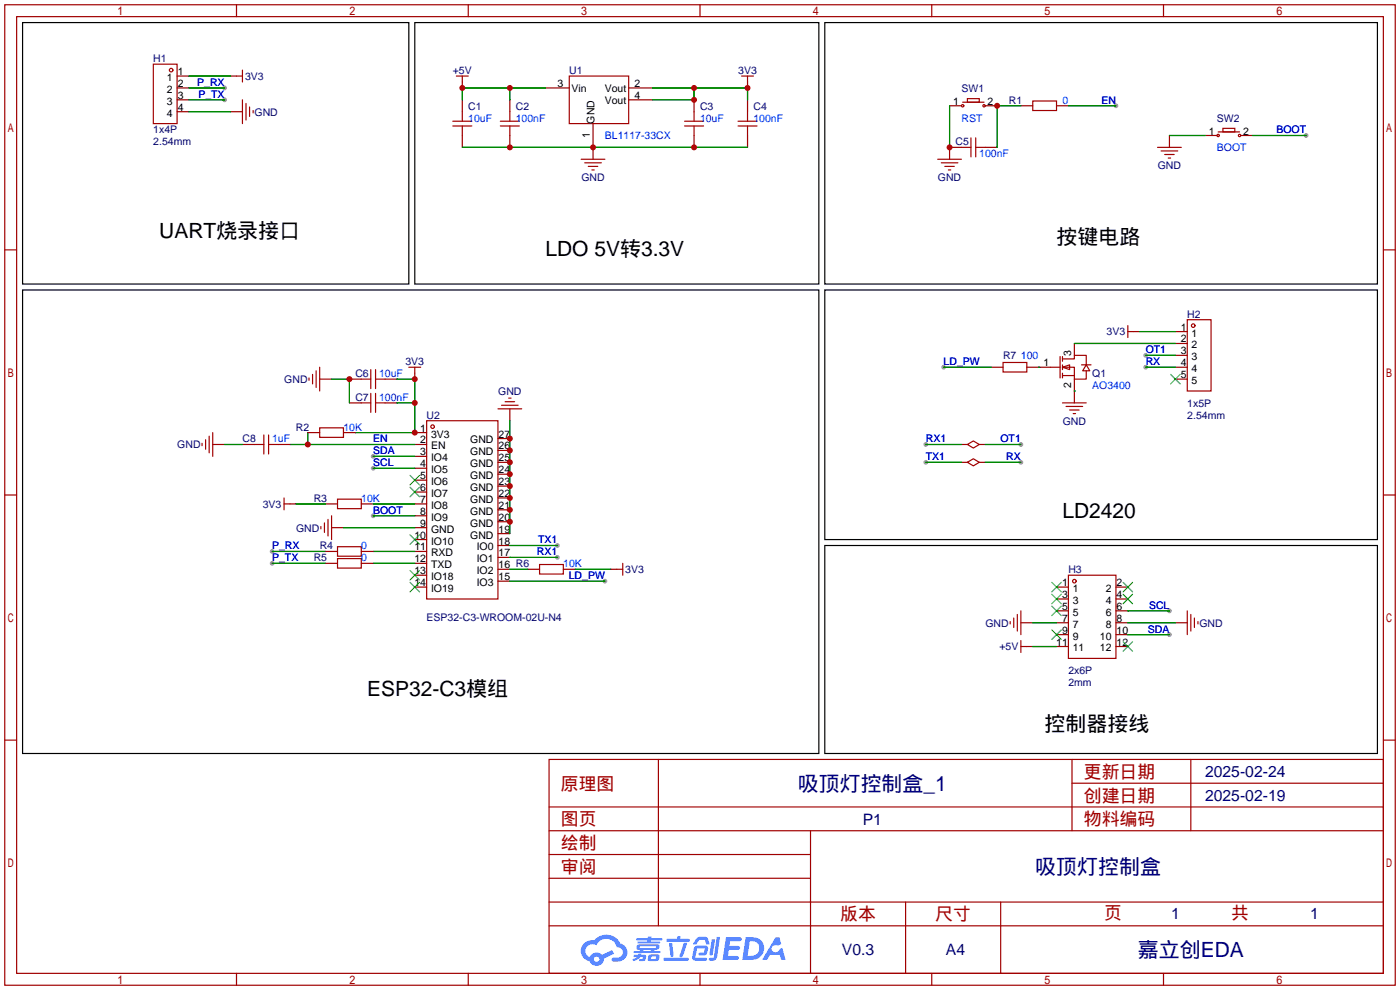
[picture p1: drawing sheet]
<svg xmlns="http://www.w3.org/2000/svg" width="299mm" height="212mm" viewBox="0 0 299 212" stroke-linecap="round" stroke-linejoin="round" font-family="sans-serif">
<g fill="#999">
<circle cx="279.1" cy="29" r=".51"/>
<circle cx="58.2" cy="117.9" r=".51"/>
<circle cx="58.2" cy="120.4" r=".51"/>
<circle cx="79.8" cy="97.5" r=".51"/>
<circle cx="79.8" cy="100.1" r=".51"/>
<circle cx="79.8" cy="110.2" r=".51"/>
<circle cx="119.1" cy="119.1" r=".51"/>
<circle cx="119.1" cy="116.6" r=".51"/>
<circle cx="249.9" cy="130.6" r=".51"/>
<circle cx="249.9" cy="135.6" r=".51"/>
<circle cx="244.9" cy="75.9" r=".51"/>
<circle cx="244.9" cy="78.5" r=".51"/>
<circle cx="197.9" cy="95" r=".51"/>
<circle cx="218.2" cy="95" r=".51"/>
<circle cx="197.9" cy="98.8" r=".51"/>
<circle cx="218.2" cy="98.8" r=".51"/>
<circle cx="48" cy="18.8" r=".51"/>
<circle cx="48" cy="21.3" r=".51"/>
<circle cx="238.5" cy="22.6" r=".51"/>
<circle cx="129.3" cy="124.2" r=".51"/>
<circle cx="201.7" cy="78.5" r=".51"/>
</g>
<g fill="none" stroke="#a10000" stroke-width=".25">
<path d="M1 1h297.2v209.6h-297.2zM3.6 3.6h292.1v204.4h-292.1zM50.5 1v2.6M100.1 1v2.6M149.6 1v2.6M199.1 1v2.6M248.7 1v2.6M1 53.4h2.6M295.7 53.4h2.5M1 105.8h2.6M295.7 105.8h2.5M1 158.2h2.6"/>
<path d="M295.7 158.2h2.5M117.3 162.3h178.4v45.7h-178.4zM117.3 177.5h178.4M117.3 172.5h178.4M140.7 162.3v35.6M173.2 177.5v30.5M229.1 162.3v15.2M229.1 167.4h66.6M254.5 162.3v15.2M117.3 182.6h55.9M117.3 197.9h178.4M117.3 192.8h178.4"/>
<path d="M117.3 187.7h55.9M193.5 192.8v15.2M213.9 192.8v15.2M50.5 208v2.6M100.1 208v2.6M149.6 208v2.6M199.1 208v2.6M248.7 208v2.6"/>
</g>
<g fill="#5487ff">
<path d="M155.2 200.3h2.6a.48 .48 0 0 1 .7 .4 .48 .48 0 0 1-.6 .4h-1.8l-.2 1.1h1.9a.43 .43 0 0 1 .4 .4 .43 .43 0 0 1-.5 .4h-1.9l-.2 1.3h1.7a.45 .45 0 0 1 .5 .2 .45 .45 0 0 1-.1 .6h-3.3z"/>
<path d="M165.7 200.3h.9l.4 1.5-.8 .3a.84 .84 0 0 0-1.2 .3 .84 .84 0 0 0 .4 1.1 .84 .84 0 0 0 1.1-.4l.1-.2 .6-.3 .7 2.5h-1l-.2-1h-2.1l-.6 1h-1.1z"/>
<path d="M152.1 200.8h.7l-.5 3.1a.36 .36 0 0 1-.3 .3 .36 .36 0 0 1-.4-.3z"/>
<path d="M153.2 200.2h.7l-.6 4.3a1.13 1.13 0 0 1-1.8 .6l.2-.4h.7l.2-.2z"/>
<path d="M148.9 200.6l.6-.4h1a.77 .77 0 0 1 .9 .5l.3 1-.2 .2h-.5l-.3-.9-.2-.2-1 .1-.7 1-.6-.1-.1-.2z"/>
<path d="M148.4 202.4l.6-.3h1.7a.81 .81 0 0 1 .7 .5 .81 .81 0 0 1-.2 .8 .81 .81 0 0 1-.9 .8h-.7a.32 .32 0 0 1-.3-.3 .32 .32 0 0 1 .4-.3h.7l.2-.9-1.6 .1-.4 1.8 2.2 .1a.32 .32 0 0 1 .3 .4 .32 .32 0 0 1-.4 .2h-2.2l-.5-.3-.1-.5z"/>
<path d="M141.9 204.7h5a.33 .33 0 0 1 .3 .3 .33 .33 0 0 1-.3 .3h-4.9l-.2-.1z"/>
<path d="M146.1 201.5h.8l-.7 2a.98 .98 0 0 1-.7 1.1l-.3-.3z"/>
<path d="M143 201.6h.7l.3 2.5a.34 .34 0 0 1-.3 .4 .34 .34 0 0 1-.4-.3z"/>
<path d="M142.5 200.7h2.1l.3-.6h.6l-.1 .6h1.7a.32 .32 0 0 1 .4 .3 .32 .32 0 0 1-.4 .3h-4.5l-.2-.2z"/>
<path d="M135.5 204.1h.9l.1-.3h.6v.3h.8a.82 .82 0 0 1-.5 1.3h-.8v-.4l.7-.1 .1-.3a.68 .68 0 0 0-1 .4l-1.1 .4-.1-.4 .9-.5h-.7z"/>
<path d="M136 200.5h2.4l.1-.3h.7v.3h2.2l.2 .3-.2 .2h-2.3v.2h1.8l.2 .3-.2 .1h-4.5l-.1-.4h2l.1-.2h-2.3l-.1-.2z"/>
<path d="M159.4 200.3l-.8 4.9h1.7a2.5 2.5 0 0 0 3-2.5 2.5 2.5 0 0 0-3.1-2.4zM160.3 201.1a1.61 1.61 0 0 1 2 1.5 1.61 1.61 0 0 1-1.8 1.7h-.7z"/>
<path d="M136.2 202a.55 .55 0 0 0-.2 .8 .55 .55 0 0 0 .7 .2l.1 .3h-1.3v.3l5.4 .1 .3-.2-.2-.2h-1.2l.2-.3a.7 .7 0 0 0 .8-.3 .7 .7 0 0 0 0-.8l-4.2-.1zM136.8 202.3l3.3-.1 .1 .1-.2 .3h-3.2zM137.5 203h1.7l-.2 .3h-1.4z"/>
<path d="M138.6 204.2a1.05 1.05 0 0 0 0 1.2 2.91 2.91 0 0 0 2.2-.2 .98 .98 0 0 0 0-1.2h-1.6zM139.2 204.5l.9-.1 .1 .4-.2 .2-.8-.1z"/>
<path d="M124.9 201.6a2.23 2.23 0 0 0-.7 2.3 2.23 2.23 0 0 0 1.8 1.6 1.58 1.58 0 0 0 1.8 .9 1.58 1.58 0 0 0 1.3-1.5l2.2-1.1-.5-.7-2.1 1a1.65 1.65 0 0 0-2.7 .4 1.45 1.45 0 0 1-.8-1.9 1.45 1.45 0 0 1 2-.7l.3 .1a2.3 2.3 0 0 1 2.3-1.3 2.3 2.3 0 0 1 2 1.7 1.12 1.12 0 0 1 1.3 1 1.12 1.12 0 0 1-1.1 1.2h-.7a.45 .45 0 0 0-.6 .4 .45 .45 0 0 0 .5 .5 2.21 2.21 0 0 0 2.2-.5 2.21 2.21 0 0 0 .5-2.3 2.13 2.13 0 0 0-1.3-1.1 3.3 3.3 0 0 0-5.6-.7l-1.1 .1zM127 205a.57 .57 0 0 1 1.1 0 .57 .57 0 0 1-1.1 0z"/>
</g>
<g fill="none" stroke="#a10000" stroke-width=".25">
<path d="M32.8 13.7h5v12.7h-5zM50.5 16.3h1.3M51.8 15v2.5M97.5 16.3h2.6M98.8 16.3v1.2M121.7 16.3h12.7v10.1h-12.7zM158.5 16.3h2.5M159.8 16.3v1.2M51.8 21.3v5.1M52.6 22.1v3.6M53.3 22.9v2M54.1 23.6v.5"/>
<path d="M96.8 26.9h4M96.8 25.9h4M98.8 23.9v2M98.8 26.9v2.1M106.9 26.9h4.1M106.9 25.9h4.1M109 23.9v2M109 26.9v2.1M124.2 34h5.1M125 34.8h3.5M125.7 35.6h2.1M126.5 36.3h.5"/>
<path d="M146.3 26.9h4.1M146.3 25.9h4.1M148.3 23.9v2M148.3 26.9v2.1M157.7 26.9h4.1M157.7 25.9h4.1M159.8 23.9v2M159.8 26.9v2.1M200.4 34h5.1M201.2 34.8h3.5M201.9 35.6h2.1M202.7 36.3h.5"/>
<path d="M205.5 31.5h2M205.7 21.8h4.6M206.8 21.1h2.5v.7h-2.5zM207.5 29.5v4M208.5 31.5h2.1M208.5 29.5v4M220.7 21.6h5.1v2h-5.1zM247.4 31.5h5.1M248.2 32.3h3.5M248.9 33h2.1M249.7 33.8h.5M260.3 28.2h4.6"/>
<path d="M261.4 27.4h2.5v.8h-2.5zM67.6 79.2v3.6M68.3 78.5v5.1M79.2 79v4.1M80.3 79v4.1M87.4 78.5h2.5M88.6 78.5v1.3M214.4 77.5h5.1v2h-5.1zM224.5 78.5h2.1M226.6 76.2v4.6M227.1 78.5h2.5v2.5h2.6v-1.8M227.1 76.7h2.5v-.8h2.6v2.1"/>
<path d="M227.1 78.5l1.5-.5v1zM227.1 76.2v1M227.1 78v1M227.1 79.8v1M231.1 78h2.1M232.2 78l.7 1.2h-1.5zM241 69.6v2.5M241 70.9h1.3M253.7 68.3h5.1v15.3h-5.1zM43.2 94.7v.5M43.9 94v2M44.7 93.2v3.6"/>
<path d="M45.5 92.5v5M54.4 95h2M56.4 93v4M57.4 93v4M57.4 95h2M66 80.8v.5M66.8 80v2M68.3 91.4h5.1v2.1h-5.1zM77.2 86.1h2M77.2 81h2M79.2 84.1v4M80.3 86.1h2"/>
<path d="M80.3 84.1v4M80.3 81h2M91.2 89.9h15.2v38.1h-15.2zM106.4 87.4h5.1M107.2 86.6h3.5M107.9 85.9h2.1M108.7 85.1h.5M206.8 95l1.2-.8 1.3 .8-1.3 .8zM206.8 98.8l1.2-.8 1.3 .8-1.3 .8zM227.1 86.1h5.1M227.1 80.3h2.5M227.8 86.9h3.6"/>
<path d="M228.6 87.6h2M229.4 88.4h.5M60.7 106.4v2.6M60.7 107.7h1.3M68.6 112.5v.5M69.3 111.8v2M70.1 111v3.6M70.9 110.2v5.1M72.1 116.8h5.1v2.1h-5.1zM72.1 119.4h5.1v2h-5.1zM72.1 106.7h5.1v2h-5.1zM115.3 120.6h5.1v2.1h-5.1z"/>
<path d="M131.8 121.7h1.3M133.1 120.4v2.5M215.9 132.8v.6M216.7 132.1v2M217.4 131.3v3.6M218.2 130.6v5M218.2 136.9v2.5M218.2 138.2h1.3M228.3 122.9h10.2v17.8h-10.2zM253.7 130.6v5M254.5 131.3v3.6M255.3 132.1v2"/>
<path d="M256 132.8v.6"/>
<circle cx="36.6" cy="15" r=".38"/>
<circle cx="205.7" cy="22.6" r=".25"/>
<circle cx="210.3" cy="22.6" r=".25"/>
<circle cx="260.3" cy="29" r=".25"/>
<circle cx="264.9" cy="29" r=".25"/>
<circle cx="255" cy="69.6" r=".38"/>
<circle cx="92.5" cy="91.2" r=".38"/>
<circle cx="229.6" cy="124.2" r=".38"/>
</g>
<g fill="none" stroke="#870000" stroke-width=".25">
<path d="M37.8 18.8h2.6M37.8 16.3h2.6M49.3 16.3h1.2M98.8 17.5v1.3M116.6 18.8h5.1M134.4 18.8h5M159.8 17.5v1.3M37.8 21.3h2.6M37.8 23.9h2.6M49.3 23.9h2.5M98.8 21.3v2.6M98.8 29v2.5"/>
<path d="M109 21.3v2.6M109 29v2.5M126.7 26.4v7.6M134.4 21.3h5M148.3 21.3v2.6M148.3 29v2.5M159.8 21.3v2.6M159.8 29v2.5M202.9 22.6h2.6M205.5 31.5h-2.6v2.5M210.6 22.6h2.5M210.6 31.5h2.5"/>
<path d="M218.2 22.6h2.5M225.8 22.6h2.5M249.9 29v2.5M257.6 29h2.5M265.2 29h2.5M88.6 79.8v1.2M211.8 78.5h2.6M219.5 78.5h5M229.6 73.4v2.5M242.3 70.9h1.3M251.2 70.9h2.5M251.2 73.4h2.5"/>
<path d="M251.2 75.9h2.5M251.2 78.5h2.5M45.5 95h2.5M51.8 95h2.6M59.4 95h2.6M65.8 92.5h2.5M68.3 81h2.6M73.4 92.5h2.5M74.7 86.1h2.5M74.7 81h2.5M82.3 86.1h2.5M82.3 81h2.5"/>
<path d="M88.6 92.5h2.6M88.6 95h2.6M88.6 97.5h2.6M106.4 98.8h2.6M106.4 96.3h2.6M106.4 93.7h2.6M109 87.4v2.5M205.5 95h1.3M205.5 98.8h1.3M209.3 95h1.3M209.3 98.8h1.3M229.6 81v5.1"/>
<path d="M251.2 81h2.5M62 107.7h1.2M69.6 107.7h2.5M69.6 117.9h2.5M70.9 112.8h2.5M77.2 107.7h2.6M77.2 117.9h2.6M88.6 100.1h2.6M88.6 102.6h2.6M88.6 105.2h2.6M88.6 107.7h2.6M88.6 110.2h2.6"/>
<path d="M88.6 112.8h2.6M88.6 115.3h2.6M88.6 117.9h2.6M106.4 119.1h2.6M106.4 116.6h2.6M106.4 114h2.6M106.4 111.5h2.6M106.4 109h2.6M106.4 106.4h2.6M106.4 103.9h2.6M106.4 101.3h2.6M69.6 120.4h2.5"/>
<path d="M77.2 120.4h2.6M88.6 125.5h2.6M88.6 120.4h2.6M88.6 122.9h2.6M106.4 124.2h2.6M106.4 121.7h2.6M112.8 121.7h2.5M120.4 121.7h2.5M130.6 121.7h1.2M218.2 133.1h2.5M219.5 138.2h1.2M225.8 125.5h2.5"/>
<path d="M225.8 138.2h2.5M225.8 128h2.5M225.8 135.6h2.5M225.8 130.6h2.5M225.8 133.1h2.5M238.5 125.5h2.5M238.5 138.2h2.5M238.5 128h2.5M238.5 135.6h2.5M238.5 130.6h2.5M238.5 133.1h2.5M251.2 133.1h2.5"/>
</g>
<g fill="none" stroke="#3c3" stroke-width=".25">
<path d="M250.2 80l2 2M252.2 80l-2 2M87.6 101.6l2.1 2M87.6 104.1l2.1 2.1M87.6 114.3l2.1 2M89.7 101.6l-2.1 2M89.7 104.1l-2.1 2.1M89.7 114.3l-2.1 2M87.6 121.9l2.1 2.1M87.6 124.5l2.1 2M89.7 121.9l-2.1 2.1M89.7 124.5l-2.1 2"/>
<path d="M224.8 124.5l2 2M224.8 127l2 2M224.8 129.5l2 2.1M224.8 134.6l2 2.1M226.8 124.5l-2 2M226.8 127l-2 2M226.8 129.5l-2 2.1M226.8 134.6l-2 2.1M240 137.2l2.1 2M240 127l2.1 2M240 124.5l2.1 2M242.1 137.2l-2.1 2"/>
<path d="M242.1 127l-2.1 2M242.1 124.5l-2.1 2"/>
</g>
<path d="M4.8 4.8h82.6v55.9h-82.6zM88.6 4.8h86.4v55.9h-86.4zM176.3 4.8h118.1v55.9h-118.1zM4.8 62h170.2v99h-170.2zM176.3 62h118.1v53.3h-118.1zM176.3 116.6h118.1v44.4h-118.1z" fill="none" stroke="#000" stroke-width=".25"/>
<g fill="none" stroke="#008700" stroke-width=".25">
<path d="M40.4 18.8h7.6M40.4 16.3h8.9M109 18.8v2.5M116.6 18.8h-17.8v2.5M139.4 18.8h20.4v2.5M148.3 18.8v2.5h-8.9M40.4 21.3h7.6M40.4 23.9h8.9M98.8 31.5h61M202.9 22.6v8.9M218.2 22.6h-5.1v8.9M228.3 22.6h10.2"/>
<path d="M249.9 29h7.7M267.7 29h11.4M201.7 78.5h10.1M222 78.5h.1M229.6 73.4h21.6M243.6 70.9h7.6M244.9 75.9h6.3M244.9 78.5h6.3M48 95h3.8M62 95h26.6M65.8 92.5v2.5M70.9 81h3.8v5.1"/>
<path d="M79.8 97.5h8.8M84.8 81h3.8v11.5h-12.7M84.8 86.1h3.8M109 89.9v24.1M197.9 95h7.6M197.9 98.8h7.6M210.6 95h7.6M210.6 98.8h7.6M229.6 83.6h.1M58.2 117.9h11.4M63.2 107.7h6.4M73.4 112.8h15.2"/>
<path d="M79.8 117.9h8.8M79.8 100.1h8.8M79.8 110.2h8.8M79.8 107.7h8.8M109 119.1h10.1M109 116.6h10.1M58.2 120.4h11.4M79.8 120.4h8.8M109 121.7h3.8M109 124.2h20.3M122.9 121.7h7.7M220.7 133.1h5.1"/>
<path d="M220.7 138.2h5.1M241 133.1h10.2M241 130.6h8.9M241 135.6h8.9"/>
</g>
<g fill="#c00">
<circle cx="98.8" cy="18.8" r=".63"/>
<circle cx="109" cy="18.8" r=".63"/>
<circle cx="109" cy="31.5" r=".63"/>
<circle cx="126.7" cy="31.5" r=".63"/>
<circle cx="148.3" cy="31.5" r=".63"/>
<circle cx="148.3" cy="21.3" r=".63"/>
<circle cx="148.3" cy="18.8" r=".63"/>
<circle cx="159.8" cy="18.8" r=".63"/>
<circle cx="74.7" cy="81" r=".63"/>
<circle cx="88.6" cy="92.5" r=".63"/>
<circle cx="88.6" cy="86.1" r=".63"/>
<circle cx="88.6" cy="81" r=".63"/>
<circle cx="109" cy="93.7" r=".63"/>
<circle cx="109" cy="96.3" r=".63"/>
<circle cx="109" cy="98.8" r=".63"/>
<circle cx="109" cy="101.3" r=".63"/>
<circle cx="109" cy="103.9" r=".63"/>
<circle cx="109" cy="106.4" r=".63"/>
<circle cx="109" cy="109" r=".63"/>
<circle cx="109" cy="111.5" r=".63"/>
<circle cx="65.8" cy="95" r=".63"/>
<circle cx="202.9" cy="31.5" r=".63"/>
<circle cx="213.1" cy="22.6" r=".63"/>
</g>
<g font-size="4.5">
<text x="34" y="50.9">UART烧录接口</text>
<text x="225.8" y="52.2">按键电路</text>
<text x="116.6" y="54.7">LDO 5V转3.3V</text>
<text x="227.1" y="110.6">LD2420</text>
<text x="78.5" y="148.7">ESP32-C3模组</text>
<text x="223.3" y="156.3">控制器接线</text>
</g>
<g font-size="4.5" fill="#000080">
<text x="170.5" y="169">吸顶灯控制盒_1</text>
<text x="221.2" y="186.8">吸顶灯控制盒</text>
<text x="243.2" y="204.6">嘉立创EDA</text>
</g>
<g font-size="3.8" fill="#a00000">
<text x="231.6" y="166.2">更新日期</text>
<text x="119.9" y="168.8">原理图</text>
<text x="231.6" y="171.3">创建日期</text>
<text x="119.9" y="176.4">图页</text>
<text x="231.6" y="176.4">物料编码</text>
<text x="119.9" y="181.5">绘制</text>
<text x="119.9" y="186.6">审阅</text>
<text x="179.6" y="196.7">版本</text>
<text x="199.9" y="196.7">尺寸</text>
<text x="236" y="196.5">页</text>
<text x="263.1" y="196.5">共</text>
</g>
<g font-size="3.4" fill="#000080">
<text x="257.6" y="166.1">2025-02-24</text>
<text x="257.6" y="171.2">2025-02-19</text>
<text x="184.4" y="176.2">P1</text>
<text x="250.3" y="196.3">1</text>
<text x="280" y="196.3">1</text>
<text x="179.9" y="204.2">V0.3</text>
<text x="202.2" y="204.2">A4</text>
</g>
<g font-size="2.2" fill="#000080">
<text x="32.8" y="13.3">H1</text>
<text x="52.4" y="17.1">3V3</text>
<text x="96.8" y="15.8">+5V</text>
<text x="121.7" y="15.8">U1</text>
<text x="157.8" y="15.8">3V3</text>
<text x="100.1" y="23.4">C1</text>
<text x="110.2" y="23.4">C2</text>
<text x="149.6" y="23.4">C3</text>
<text x="161" y="23.4">C4</text>
<text x="205.5" y="19.6">SW1</text>
<text x="215.6" y="22.2">R1</text>
<text x="32.8" y="28.5">1x4P</text>
<text x="54.4" y="24.7">GND</text>
<text x="260.1" y="26">SW2</text>
<text x="32.8" y="31">2.54mm</text>
<text x="204.2" y="31">C5</text>
<text x="124.3" y="38.7">GND</text>
<text x="200.5" y="38.7">GND</text>
<text x="247.4" y="36.1">GND</text>
<text x="236.5" y="71.7">3V3</text>
<text x="253.7" y="67.9">H2</text>
<text x="214.4" y="76.8">R7</text>
<text x="60.8" y="81.8">GND</text>
<text x="75.9" y="80.6">C6</text>
<text x="86.7" y="78">3V3</text>
<text x="233.4" y="80.6">Q1</text>
<text x="75.9" y="85.7">C7</text>
<text x="91.2" y="89.5">U2</text>
<text x="106.5" y="84.4">GND</text>
<text x="253.7" y="86.9">1x5P</text>
<text x="253.7" y="89.5">2.54mm</text>
<text x="37.9" y="95.8">GND</text>
<text x="51.8" y="94.5">C8</text>
<text x="63.2" y="92">R2</text>
<text x="227.1" y="90.7">GND</text>
<text x="67.1" y="107.2">R3</text>
<text x="56.2" y="108.5">3V3</text>
<text x="63.3" y="113.6">GND</text>
<text x="67.1" y="119.9">R5</text>
<text x="68.3" y="117.4">R4</text>
<text x="133.6" y="122.5">3V3</text>
<text x="228.3" y="122.5">H3</text>
<text x="91.2" y="132.6">ESP32-C3-WROOM-02U-N4</text>
<text x="210.6" y="133.9">GND</text>
<text x="256.3" y="133.9">GND</text>
<text x="213.6" y="139">+5V</text>
<text x="228.3" y="144.1">2x6P</text>
<text x="228.3" y="146.6">2mm</text>
</g>
<g font-size="2.2">
<text x="35.7" y="17.3">1</text>
<text x="38" y="16">1</text>
<text x="35.7" y="19.9">2</text>
<text x="35.7" y="22.4">3</text>
<text x="38" y="18.6">2</text>
<text x="38" y="21.1">3</text>
<text x="38" y="23.7">4</text>
<text x="119.2" y="18.6">3</text>
<text x="122.2" y="19.6">Vin</text>
<text x="129.2" y="19.6">Vout</text>
<text x="129.2" y="22.1">Vout</text>
<text x="135.6" y="18.6">2</text>
<text x="135.6" y="21.1">4</text>
<text x="203.7" y="22.4">1</text>
<text x="211.1" y="22.4">2</text>
<text x="35.7" y="24.9">4</text>
<text x="126" y="29.4" transform="rotate(-90 126 29.4)">1</text>
<text x="127.1" y="26.4" transform="rotate(-90 127.1 26.4)">GND</text>
<text x="258.3" y="28.8">1</text>
<text x="265.7" y="28.8">2</text>
<text x="252.4" y="70.7">1</text>
<text x="254.7" y="71.9">1</text>
<text x="228.9" y="76.2" transform="rotate(-90 228.9 76.2)">3</text>
<text x="252.4" y="73.2">2</text>
<text x="252.4" y="75.7">3</text>
<text x="254.7" y="74.5">2</text>
<text x="254.7" y="77">3</text>
<text x="223" y="78.3">1</text>
<text x="228.9" y="83" transform="rotate(-90 228.9 83)">2</text>
<text x="252.4" y="78.3">4</text>
<text x="252.4" y="80.8">5</text>
<text x="254.7" y="79.5">4</text>
<text x="254.7" y="82.1">5</text>
<text x="89.8" y="92.2">1</text>
<text x="89.8" y="94.8">2</text>
<text x="92.1" y="93.5">3V3</text>
<text x="100.5" y="94.8">GND</text>
<text x="106.6" y="93.5">27</text>
<text x="89.8" y="97.3">3</text>
<text x="89.8" y="99.9">4</text>
<text x="92.1" y="96.1">EN</text>
<text x="92.1" y="98.6">IO4</text>
<text x="92.1" y="101.1">IO5</text>
<text x="100.5" y="99.9">GND</text>
<text x="100.5" y="97.3">GND</text>
<text x="106.6" y="101.1">24</text>
<text x="106.6" y="98.6">25</text>
<text x="106.6" y="96.1">26</text>
<text x="89.8" y="102.4">5</text>
<text x="89.8" y="104.9">6</text>
<text x="89.8" y="107.5">7</text>
<text x="92.1" y="103.7">IO6</text>
<text x="92.1" y="106.2">IO7</text>
<text x="100.5" y="107.5">GND</text>
<text x="100.5" y="104.9">GND</text>
<text x="100.5" y="102.4">GND</text>
<text x="106.6" y="106.2">22</text>
<text x="106.6" y="103.7">23</text>
<text x="89.8" y="110">8</text>
<text x="89.8" y="112.6">9</text>
<text x="92.1" y="108.8">IO8</text>
<text x="92.1" y="111.3">IO9</text>
<text x="92.1" y="113.8">GND</text>
<text x="100.5" y="112.6">GND</text>
<text x="100.5" y="110">GND</text>
<text x="106.6" y="113.8">19</text>
<text x="106.6" y="111.3">20</text>
<text x="106.6" y="108.8">21</text>
<text x="88.6" y="115.1">10</text>
<text x="88.6" y="117.6">11</text>
<text x="92.1" y="116.4">IO10</text>
<text x="92.1" y="118.9">RXD</text>
<text x="100.5" y="115.1">GND</text>
<text x="101.9" y="117.6">IO0</text>
<text x="106.6" y="118.9">17</text>
<text x="106.6" y="116.4">18</text>
<text x="88.6" y="120.2">12</text>
<text x="88.6" y="122.7">13</text>
<text x="88.6" y="125.3">14</text>
<text x="92.1" y="121.5">TXD</text>
<text x="92.1" y="124">IO18</text>
<text x="101.9" y="125.3">IO3</text>
<text x="101.9" y="122.7">IO2</text>
<text x="101.9" y="120.2">IO1</text>
<text x="106.6" y="124">15</text>
<text x="106.6" y="121.5">16 R6</text>
<text x="227" y="125.3">1</text>
<text x="238.6" y="125.3">2</text>
<text x="92.1" y="126.5">IO19</text>
<text x="227" y="127.8">3</text>
<text x="227" y="130.3">5</text>
<text x="229.3" y="126.5">1</text>
<text x="229.3" y="129.1">3</text>
<text x="229.3" y="131.6">5</text>
<text x="236.3" y="131.6">6</text>
<text x="236.3" y="129.1">4</text>
<text x="236.3" y="126.5">2</text>
<text x="238.6" y="130.3">6</text>
<text x="238.6" y="127.8">4</text>
<text x="225.7" y="138">11</text>
<text x="227" y="132.9">7</text>
<text x="227" y="135.4">9</text>
<text x="229.3" y="134.2">7</text>
<text x="229.3" y="136.7">9</text>
<text x="235.1" y="136.7">10</text>
<text x="236.3" y="134.2">8</text>
<text x="238.6" y="138">12</text>
<text x="238.6" y="135.4">10</text>
<text x="238.6" y="132.9">8</text>
<text x="229.3" y="139.2">11</text>
<text x="235.1" y="139.2">12</text>
</g>
<g font-size="2.2" fill="#00f">
<text x="42.2" y="18.3">P_RX</text>
<text x="42.4" y="20.9">P_TX</text>
<text x="227.1" y="22.2">0</text>
<text x="235.4" y="22.2">EN</text>
<text x="100.1" y="26">10uF</text>
<text x="110.2" y="26">100nF</text>
<text x="129.3" y="29.8">BL1117-33CX</text>
<text x="149.6" y="26">10uF</text>
<text x="161" y="26">100nF</text>
<text x="205.5" y="26">RST</text>
<text x="272.8" y="28.5">BOOT</text>
<text x="209.3" y="33.6">100nF</text>
<text x="260.1" y="32.3">BOOT</text>
<text x="218.2" y="76.8">100</text>
<text x="244.9" y="75.5">OT1</text>
<text x="81" y="80.6">10uF</text>
<text x="201.7" y="78">LD_PW</text>
<text x="233.4" y="83.1">AO3400</text>
<text x="244.9" y="78">RX</text>
<text x="81" y="85.7">100nF</text>
<text x="58.2" y="94.5">1uF</text>
<text x="73.4" y="92">10K</text>
<text x="79.8" y="94.5">EN</text>
<text x="197.9" y="94.5">RX1</text>
<text x="213.8" y="94.5">OT1</text>
<text x="79.8" y="97.1">SDA</text>
<text x="79.8" y="99.6">SCL</text>
<text x="197.9" y="98.4">TX1</text>
<text x="215.1" y="98.4">RX</text>
<text x="77.2" y="107.2">10K</text>
<text x="79.8" y="109.8">BOOT</text>
<text x="58.2" y="117.4">P_RX</text>
<text x="58.2" y="119.9">P_TX</text>
<text x="77.2" y="117.4">0</text>
<text x="77.2" y="119.9">0</text>
<text x="114.8" y="118.7">RX1</text>
<text x="115" y="116.1">TX1</text>
<text x="120.4" y="121.2">10K</text>
<text x="121.6" y="123.8">LD_PW</text>
<text x="245.6" y="130.1">SCL</text>
<text x="245.3" y="135.2">SDA</text>
</g>
</svg>
